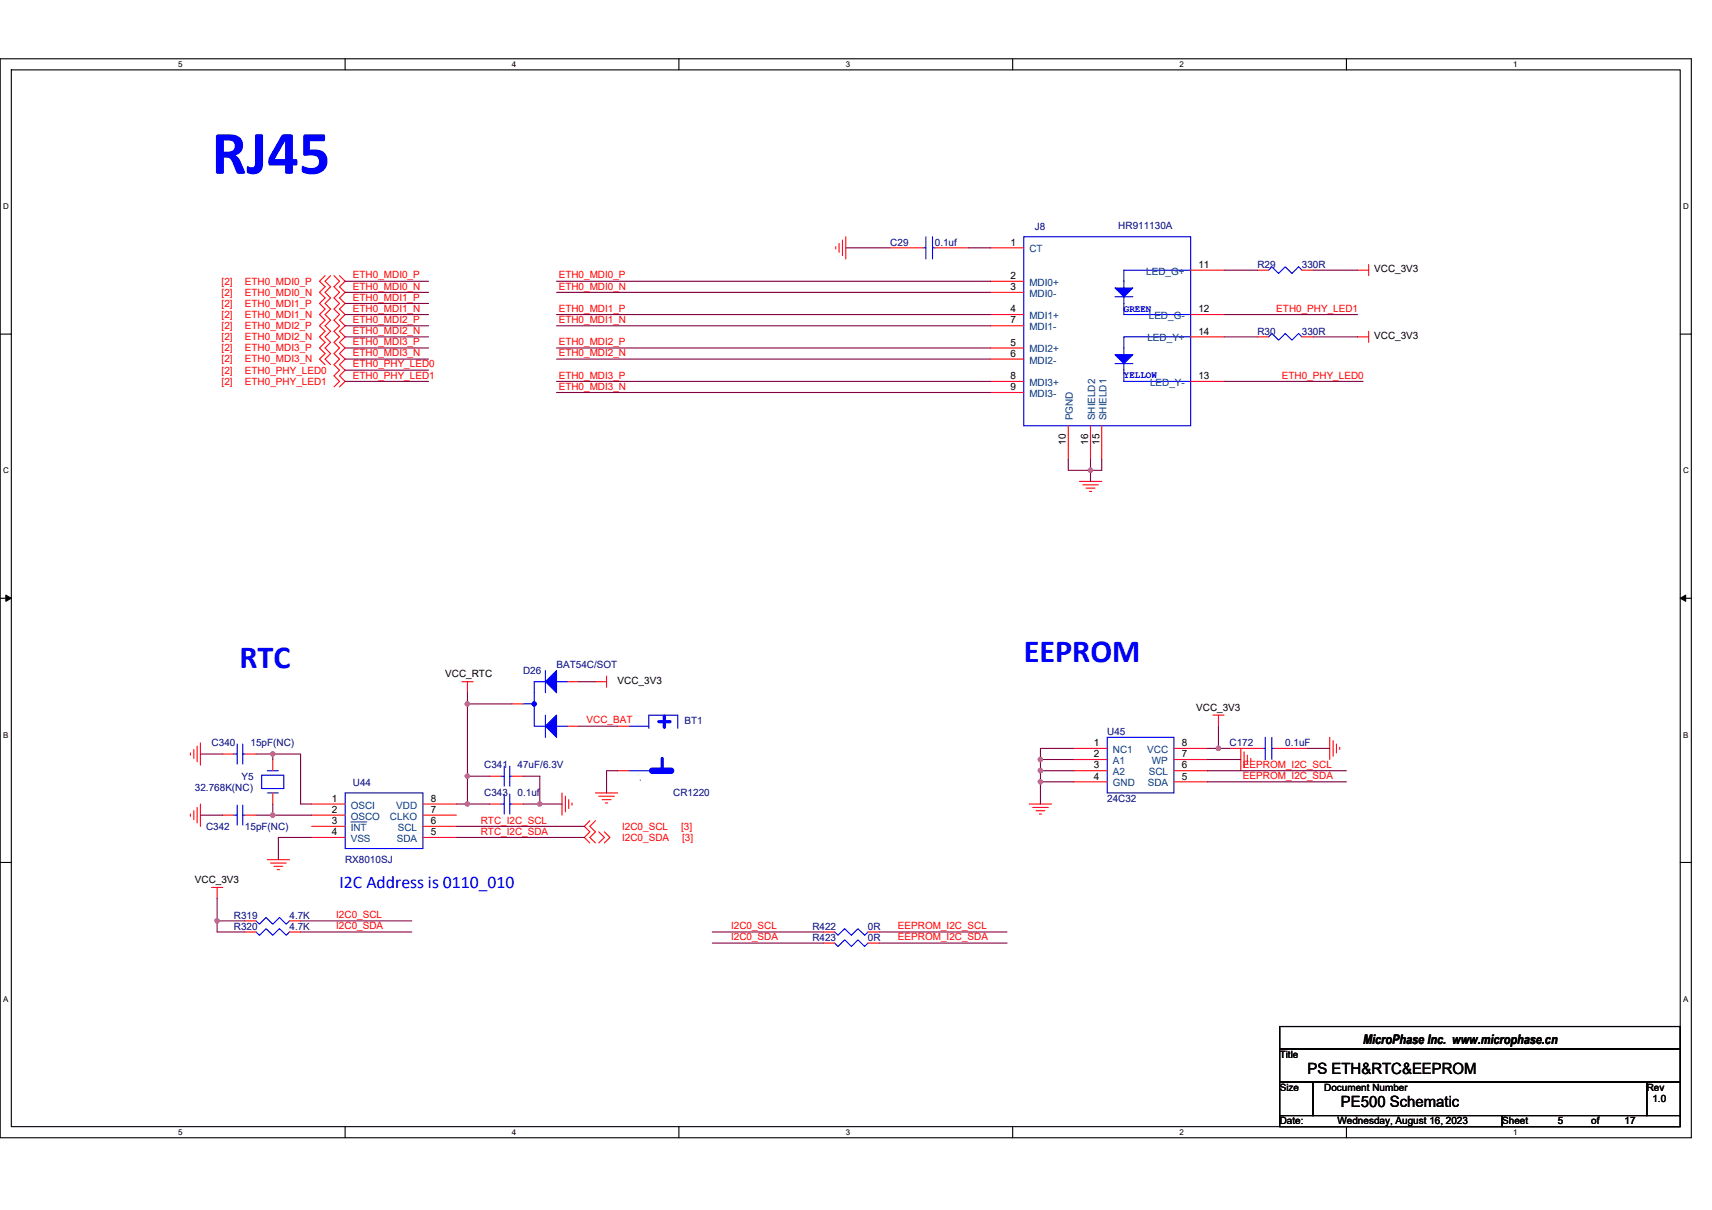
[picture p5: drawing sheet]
<svg xmlns="http://www.w3.org/2000/svg" width="297mm" height="210mm" viewBox="0 0 297 210" stroke-linecap="round" stroke-linejoin="round" font-family="sans-serif">
<path d="M0 10.2h293.5v187.2h-293.5zM2 12.1h289.5v183.4h-289.5z" fill="none" stroke="#000" stroke-width=".19"/>
<g fill="#fff">
<path d="M30.9 10.4h.8v1.6h-.8z"/>
<path d="M30.9 195.7h.8v1.6h-.8z"/>
</g>
<path d="M59.9 10.2v1.9M59.9 195.5v1.9" fill="none" stroke="#000" stroke-width=".19"/>
<g fill="#fff">
<path d="M88.8 10.4h.8v1.6h-.8z"/>
<path d="M88.8 195.7h.8v1.6h-.8z"/>
</g>
<path d="M117.8 10.2v1.9M117.8 195.5v1.9" fill="none" stroke="#000" stroke-width=".19"/>
<g fill="#fff">
<path d="M146.7 10.4h.8v1.6h-.8z"/>
<path d="M146.7 195.7h.8v1.6h-.8z"/>
</g>
<path d="M175.7 10.2v1.9M175.7 195.5v1.9" fill="none" stroke="#000" stroke-width=".19"/>
<g fill="#fff">
<path d="M204.7 10.4h.7v1.6h-.7z"/>
<path d="M204.7 195.7h.7v1.6h-.7z"/>
</g>
<path d="M233.6 10.2v1.9M233.6 195.5v1.9" fill="none" stroke="#000" stroke-width=".19"/>
<g fill="#fff">
<path d="M262.6 10.4h.7v1.6h-.7z"/>
<path d="M262.6 195.7h.7v1.6h-.7z"/>
<path d="M.5 35.1h1v1.5h-1z"/>
<path d="M292 35.1h1v1.5h-1z"/>
<path d="M.5 80.9h1v1.5h-1z"/>
<path d="M292 80.9h1v1.5h-1z"/>
</g>
<path d="M0 58h2M291.5 58h2" fill="none" stroke="#000" stroke-width=".19"/>
<g fill="#fff">
<path d="M.5 126.7h.9v1.6h-.9z"/>
<path d="M292 126.7h.9v1.6h-.9z"/>
</g>
<path d="M0 103.8h2M291.5 103.8h2" fill="none" stroke="#000" stroke-width=".19"/>
<path d="M1 103.3l1 .5-1 .6zM291.5 103.8l1-.5v1.1z" fill="#000" stroke="#000" stroke-width=".17"/>
<g fill="#fff">
<path d="M.5 172.6h.9v1.5h-.9z"/>
<path d="M292 172.6h.9v1.5h-.9z"/>
</g>
<path d="M0 149.7h2M291.5 149.7h2M222 178.1h69.5v3.9h-69.5zM222 182h69.5v5.8h-69.5zM222 187.8h5.8v5.8h-5.8zM222 193.6h38.6v1.9h-38.6zM227.8 187.8h57.9v5.8h-57.9zM260.6 193.6h30.9v1.9h-30.9zM285.7 187.8h5.8v5.8h-5.8z" fill="none" stroke="#000" stroke-width=".19"/>
<g fill="none" stroke="#f00" stroke-width=".19">
<path d="M56.4 47.8l-1 1 1 1-1 .9 1 1-1 1 1 .9-1 1 1 1-1 .9 1 1-1 1 1 .9-1 1 1 1-1 .9 1 1M57.4 47.8l-1 1 1 1-1 .9 1 1-1 1 1 .9-1 1 1 1-1 .9 1 1-1 1 1 .9-1 1 1 1-1 .9 1 1M58 47.8l.9 1-.9 1 .9 .9-.9 1 .9 1-.9 .9 .9 1-.9 1 .9 .9-.9 1 .9 1-.9 .9 .9 1-.9 1 .9 .9-.9 1 .9 .9-.9 1 .9 1-.9 .9M58.9 47.8l1 1-1 1 1 .9-1 1 1 1-1 .9 1 1-1 1 1 .9-1 1 1 1-1 .9 1 1-1 1 1 .9-1 1 1 .9-1 1 1 1-1 .9M145 42.8v.4M145.6 42.2v1.6M146.2 41.7v2.7M146.7 41.1v3.8M154.5 43h5.7M162.2 43h5.8M171.8 43h5.8M171.8 54.6h5.8"/>
<path d="M171.8 56.5h5.8M171.8 50.7h5.8M171.8 48.8h5.8M206.6 46.9h5.8M206.6 54.6h5.8M206.6 58.5h5.8M218.2 58.5h1.9M218.2 46.9h1.9M225.9 58.5h1.9M225.9 46.9h1.9M235.5 58.5h2M235.5 46.9h2"/>
<path d="M237.5 57.5v1.9M237.5 45.9v1.9M171.8 68.1h5.8M171.8 66.2h5.8M171.8 62.3h5.8M171.8 60.4h5.8M185.4 73.9v5.8M189.2 73.9v5.8M191.2 73.9v5.8M206.6 66.2h5.8M187.3 83.5h3.9M187.9 84.1h2.7"/>
<path d="M188.4 84.7h1.6M189 85.3h.4M80.2 118.3h1.9M81.1 118.3v1.9M98.5 118.3h1.9M103.3 118.3h1.9M105.2 117.3v2M33 130.7v.3M33.6 130.1v1.5M34.2 129.5v2.7M34.8 128.9v3.9M34.8 139.5v3.9"/>
<path d="M38.6 130.9h2M42.5 130.9h1.9M47.3 137.6v1.9M47.3 131.8v2M49.3 135.7h.1M54.1 139.5h5.8M73.4 139.5h5.8M85 139.5h1.9M85 134.7h1.9M88.8 122.2h2M88.8 139.5h2M88.8 134.7h2"/>
<path d="M97.5 137.6v3.9M98.1 138.2v2.7M98.5 126h1.9M98.7 138.8v1.5M99.2 139.3v.4M103.3 137.6h3.9M103.9 138.2h2.7M104.5 138.8h1.5M105 139.3h.4M107.2 126h1.9M107.2 133.8h1.9M114.9 124.1h.1"/>
<path d="M114.9 137.4h.1M178.6 139.5h3.9M186.3 129.9h5.8M186.3 131.8h5.8M186.3 133.8h5.8M186.3 135.7h5.8M203.7 129.9h5.8M203.7 135.7h5.8M203.7 133.8h5.8M203.7 131.8h5.8M210.5 124.1h1.9M211.4 124.1v1.9"/>
<path d="M213.3 129.9h5.8M215.3 129.9v3.9M215.9 130.5v2.7M216.4 131v1.6M217 131.6v.4M221.1 129.9h5.8M230.7 128v3.8M231.3 128.5v2.7M231.9 129.1v1.6M232.4 129.7v.4M33 141.3v.4M33.6 140.7v1.5"/>
<path d="M34.2 140.1v2.7M36.7 154h1.9M37.7 154v1.9M38.6 141.5h2M42.5 159.8h1.9M42.5 141.5h1.9M46.4 149.2h3.8M46.9 149.8h2.8M47.5 150.3h1.6M48.1 150.9h.4M50.2 159.8h2M54.1 141.5h5.8"/>
<path d="M54.1 143.4h5.8M54.1 145.3h5.8M73.4 141.5h5.8M73.4 145.3h5.8M73.4 143.4h5.8M102.3 142.4l-.9 1 .9 1-.9 .9 .9 1M103.3 142.4l-1 1 1 1-1 .9 1 1M103.9 144.4l1 .9-1 1M104.9 144.4l.9 .9-.9 1M179.2 140.1h2.7M179.8 140.7h1.5M180.3 141.3h.4"/>
<path d="M42.5 161.7h1.9M50.2 161.7h2M142.9 161.7h1.9M142.9 163.7h1.9M150.6 161.7h1.9M150.6 163.7h1.9"/>
</g>
<g fill="none" stroke="#00f" stroke-width=".19">
<path d="M160.2 43h.5M160.7 41.1v3.8M161.8 41.1v3.8M161.8 43h.4M177.6 41.1h29v32.8h-29zM193.5 51.5h3.1M195 51.5v3.1h11.6M206.6 46.9h-11.6v3.1M206.6 58.5h-11.6v3.1M220.1 58.5l.6-.6 1.1 1.1 1.2-1.1 1.2 1.1 1.1-1.1 .6 .6M220.1 46.9l.6-.6 1.1 1.2 1.2-1.2 1.2 1.2 1.1-1.2 .6 .6M193.5 63.1h3.1"/>
<path d="M195 63.1v3.1h11.6M94.6 118.3h-1.9v3.9M94.6 116.4v3.8M96.6 118.3h1.9M40.6 130.9h.5M41.1 139.7v3.5M41.1 129.1v3.5M42.1 130.9h.4M42.1 139.7v3.5M42.1 129.1v3.5M45.4 134.5h3.9v2.3h-3.9zM46.4 137.6h1.9"/>
<path d="M46.4 133.8h1.9M59.9 137.6h13.5v9.7h-13.5zM86.9 139.5h.6M86.9 134.7h.6M87.5 137.8v3.5M87.5 133v3.4M88.5 137.8v3.5M88.5 133v3.4M88.5 139.5h.3M88.5 134.7h.3M90.8 122.2h1.9M92.7 122.2v3.8h1.9"/>
<path d="M94.6 124.1v3.9M96.6 126h1.9M109.1 133.8h3.5M109.1 126h3.5M111.1 135.4h.1M112.6 126.4v-2.3h5v2.3M192.1 128h11.6v9.6h-11.6zM219.1 129.9h.4M219.5 128v3.8M220.7 128v3.8M220.7 129.9h.4M40.6 141.5h.5"/>
<path d="M42.1 141.5h.4M44.4 159.8l.6 .6 1.2-1.2 1.1 1.2 1.2-1.2 1.2 1.2 .5-.6M44.4 161.7l.6 .6 1.2-1.1 1.1 1.1 1.2-1.1 1.2 1.1 .5-.6M144.8 161.7l.6 .6 1.2-1.1 1.1 1.1 1.2-1.1 1.1 1.1 .6-.6M144.8 163.7l.6 .6 1.2-1.2 1.1 1.2 1.2-1.2 1.1 1.2 .6-.6"/>
</g>
<g fill="#00f" stroke="#00f" stroke-width=".19">
<path d="M94.6 126l2-1.9v3.9z" fill-rule="evenodd"/>
<path d="M94.6 118.3l2-1.9v3.8z" fill-rule="evenodd"/>
<path d="M193.5 61.6h3.1l-1.6 1.5z" fill-rule="evenodd"/>
<path d="M193.5 50h3.1l-1.6 1.5z" fill-rule="evenodd"/>
<circle cx="92.7" cy="122.2" r=".38"/>
</g>
<path d="M60.9 142.6h2.7" fill="none" stroke="#004080" stroke-width=".17"/>
<path d="M114.3 125.2h1.9M114.9 131.6v1.9M115.3 124.3v1.9" fill="none" stroke="#00f" stroke-width=".57"/>
<path d="M113.2 133.8h3.2" fill="none" stroke="#00f" stroke-width="1.1"/>
<g fill="none" stroke="#800040" stroke-width=".19">
<path d="M59.9 50.7h14.5M59.9 56.5h14.5M59.9 54.6h14.5M59.9 52.7h14.5M59.9 48.8h14.5M59.9 58.5h14.5M96.6 54.6h75.2M96.6 48.8h75.2M96.6 50.7h75.2M96.6 56.5h75.2M146.7 43h7.8M168 43h3.8"/>
<path d="M212.4 54.6h23.1M212.4 46.9h5.8M212.4 58.5h5.8M227.8 58.5h7.7M227.8 46.9h7.7M59.9 64.2h14.5M59.9 66.2h14.5M59.9 62.3h14.5M59.9 60.4h14.5M96.6 68.1h75.2M96.6 66.2h75.2M96.6 62.3h75.2"/>
<path d="M96.6 60.4h75.2M185.4 79.7v1.9h3.8M189.2 79.7v1.9M191.2 79.7v1.9h-2M212.4 66.2h24.1M189.2 81.6v1.9M100.4 118.3h2.9M34.8 130.9h3.8M44.4 130.9h2.9M47.3 130.9v.9M47.3 139.5v2M47.3 130.9h4.9v8.6h1.9"/>
<path d="M79.2 139.5h1.9M81.1 134.7v4.8M81.1 120.2v2M81.1 122.2h7.7M81.1 134.7h3.9M81.1 139.5h3.9M81.1 122.2v12.5M90.8 134.7h2.9v4.8h3.8M90.8 139.5h2.9M100.4 126h6.8M107.2 133.8h-2v3.8M180.5 133.8v1.9"/>
<path d="M180.5 133.8h5.8M180.5 135.7v3.8M180.5 131.8h5.8M180.5 135.7h5.8M186.3 129.9h-5.8v3.9M209.5 135.7h24.1M209.5 131.8h5.8M209.5 129.9h1.9M209.5 133.8h24.1M211.4 129.9h1.9M211.4 126v3.9M226.9 129.9h3.8"/>
<path d="M34.8 141.5h3.8M37.7 159.8h4.8M37.7 155.9v3.9M37.7 159.8v1.9h4.8M44.4 141.5h2.9M47.3 141.5h6.8M52.2 159.8h19.3M54.1 145.3h-5.8v3.9M79.2 145.3h22.2M79.2 143.4h22.2M52.2 161.7h19.3M123.6 161.7h19.3"/>
<path d="M123.6 163.7h19.3M152.5 163.7h22.2M152.5 161.7h22.2"/>
</g>
<g fill="#f0f" stroke="#f0f" stroke-width=".19">
<circle cx="189.2" cy="81.6" r=".38"/>
<circle cx="81.1" cy="139.5" r=".38"/>
<circle cx="93.6" cy="139.5" r=".38"/>
<circle cx="81.1" cy="134.7" r=".38"/>
<circle cx="81.1" cy="122.2" r=".38"/>
<circle cx="47.3" cy="141.5" r=".38"/>
<circle cx="47.3" cy="130.8" r=".38"/>
<circle cx="37.7" cy="159.8" r=".38"/>
<circle cx="180.5" cy="131.8" r=".38"/>
<circle cx="211.4" cy="129.9" r=".38"/>
<circle cx="180.5" cy="135.7" r=".38"/>
<circle cx="180.5" cy="133.7" r=".38"/>
</g>
<text font-size="10.8" fill="#00f" x="36.7" y="30.1">RJ45</text>
<g font-size="5.6" fill="#00f">
<text x="41.5" y="115.9">RTC</text>
<text x="177.6" y="114.9">EEPROM</text>
</g>
<text font-size="3.1" fill="#00f" x="58.9" y="154">I2C Address is 0110_010</text>
<g font-size="2.7">
<text x="226.9" y="186.3">PS ETH&amp;RTC&amp;EEPROM</text>
<text x="232.6" y="192.1">PE500 Schematic</text>
</g>
<text font-size="2.3" x="236.5" y="181.1">MicroPhase Inc. www.microphase.cn</text>
<g font-size="1.7" fill="#000080">
<text x="179.6" y="39.9">J8</text>
<text x="194" y="39.7">HR911130A</text>
<text x="154.5" y="42.6">C29</text>
<text x="162.2" y="42.6">0.1uf</text>
<text x="218.2" y="46.5">R29</text>
<text x="225.9" y="46.5">330R</text>
<text x="218.2" y="58.1">R30</text>
<text x="225.9" y="58.1">330R</text>
<text x="90.8" y="116.9">D26</text>
<text x="96.6" y="116">BAT54C/SOT</text>
<text x="118.8" y="125.6">BT1</text>
<text x="36.7" y="129.5">C340</text>
<text x="43.5" y="129.5">15pF(NC)</text>
<text x="192.1" y="127.6">U45</text>
<text x="213.3" y="129.5">C172</text>
<text x="223" y="129.5">0.1uF</text>
<text x="33.8" y="137.2">32.768K(NC)</text>
<text x="41.9" y="135.3">Y5</text>
<text x="61.2" y="136.4">U44</text>
<text x="84" y="133.3">C341</text>
<text x="89.8" y="133.3">47uF/6.3V</text>
<text x="35.7" y="144">C342</text>
<text x="42.5" y="144">15pF(NC)</text>
<text x="84" y="138.2">C343</text>
<text x="89.8" y="138.2">0.1uf</text>
<text x="116.8" y="138.2">CR1220</text>
<text x="192.1" y="139.1">24C32</text>
<text x="59.9" y="149.8">RX8010SJ</text>
<text x="40.6" y="159.4">R319</text>
<text x="40.6" y="161.4">R320</text>
<text x="50.2" y="159.4">4.7K</text>
<text x="50.2" y="161.4">4.7K</text>
<text x="140.9" y="161.4">R422</text>
<text x="150.6" y="161.4">0R</text>
<text x="140.9" y="163.3">R423</text>
<text x="150.6" y="163.3">0R</text>
</g>
<g font-size="1.7">
<text x="175.3" y="42.6">1</text>
<text x="207.9" y="46.5">11</text>
<text x="238.4" y="47.3">VCC_3V3</text>
<text x="175.3" y="50.3">3</text>
<text x="175.3" y="48.4">2</text>
<text x="175.3" y="60">5</text>
<text x="175.3" y="54.2">4</text>
<text x="175.3" y="56.1">7</text>
<text x="207.9" y="54.2">12</text>
<text x="207.9" y="58.1">14</text>
<text x="238.4" y="58.8">VCC_3V3</text>
<text x="175.3" y="65.8">8</text>
<text x="175.3" y="61.9">6</text>
<text x="207.9" y="65.8">13</text>
<text x="175.3" y="67.7">9</text>
<text x="185" y="77.2" transform="rotate(-90 185 77.2)">10</text>
<text x="188.8" y="77.2" transform="rotate(-90 188.8 77.2)">16</text>
<text x="190.8" y="77.2" transform="rotate(-90 190.8 77.2)">15</text>
<text x="77.3" y="117.5">VCC_RTC</text>
<text x="107.2" y="118.7">VCC_3V3</text>
<text x="207.6" y="123.3">VCC_3V3</text>
<text x="189.8" y="129.5">1</text>
<text x="189.8" y="131.4">2</text>
<text x="205" y="131.4">7</text>
<text x="205" y="129.5">8</text>
<text x="189.8" y="133.4">3</text>
<text x="189.8" y="135.3">4</text>
<text x="205" y="135.3">5</text>
<text x="205" y="133.4">6</text>
<text x="57.5" y="143">3</text>
<text x="57.5" y="141.1">2</text>
<text x="57.5" y="139.1">1</text>
<text x="74.7" y="141.1">7</text>
<text x="74.7" y="143">6</text>
<text x="74.7" y="139.1">8</text>
<text x="57.5" y="144.9">4</text>
<text x="74.7" y="144.9">5</text>
<text x="33.8" y="153.2">VCC_3V3</text>
<text x="222" y="183.6">Title</text>
<text x="222" y="189.3">Size</text>
<text x="229.8" y="189.3">Document Number</text>
<text x="285.7" y="189.3">Rev</text>
<text x="286.7" y="191.3">1.0</text>
<text x="222" y="195.1">Date:</text>
<text x="232.1" y="195.1">Wednesday, August 16, 2023</text>
<text x="260.6" y="195.1">Sheet</text>
<text x="270.3" y="195.1">5</text>
<text x="276.1" y="195.1">of</text>
<text x="281.9" y="195.1">17</text>
</g>
<g font-size="1.7" fill="#004080">
<text x="178.6" y="43.8">CT</text>
<text x="198.9" y="47.7">LED_G+</text>
<text x="178.6" y="51.5">MDI0-</text>
<text x="178.6" y="49.6">MDI0+</text>
<text x="178.6" y="55.4">MDI1+</text>
<text x="178.6" y="57.3">MDI1-</text>
<text x="199.1" y="59.2">LED_Y+</text>
<text x="199.3" y="55.4">LED_G-</text>
<text x="178.6" y="63.1">MDI2-</text>
<text x="178.6" y="61.2">MDI2+</text>
<text x="178.6" y="68.9">MDI3-</text>
<text x="178.6" y="67">MDI3+</text>
<text x="199.5" y="67">LED_Y-</text>
<text x="186.2" y="72.9" transform="rotate(-90 186.2 72.9)">PGND</text>
<text x="190" y="72.9" transform="rotate(-90 190 72.9)">SHIELD2</text>
<text x="192" y="72.9" transform="rotate(-90 192 72.9)">SHIELD1</text>
<text x="193.1" y="130.7">NC1</text>
<text x="199" y="130.7">VCC</text>
<text x="193.1" y="132.6">A1</text>
<text x="193.1" y="134.5">A2</text>
<text x="193.1" y="136.5">GND</text>
<text x="199.1" y="136.5">SDA</text>
<text x="199.3" y="134.5">SCL</text>
<text x="199.8" y="132.6">WP</text>
<text x="60.9" y="142.2">OSCO</text>
<text x="60.9" y="140.3">OSCI</text>
<text x="67.7" y="142.2">CLKO</text>
<text x="68.7" y="140.3">VDD</text>
<text x="60.9" y="144.2">INT</text>
<text x="60.9" y="146.1">VSS</text>
<text x="68.8" y="146.1">SDA</text>
<text x="69" y="144.2">SCL</text>
</g>
<g font-size="1.7" fill="#f00">
<text x="38.5" y="53.3">[2]</text>
<text x="38.5" y="51.3">[2]</text>
<text x="38.5" y="49.4">[2]</text>
<text x="42.5" y="53.3">ETH0_MDI1_P</text>
<text x="42.5" y="51.3">ETH0_MDI0_N</text>
<text x="42.5" y="49.4">ETH0_MDI0_P</text>
<text x="61.2" y="50.2">ETH0_MDI0_N</text>
<text x="61.2" y="52.2">ETH0_MDI1_P</text>
<text x="61.2" y="48.3">ETH0_MDI0_P</text>
<text x="96.9" y="48.3">ETH0_MDI0_P</text>
<text x="96.9" y="50.2">ETH0_MDI0_N</text>
<text x="38.5" y="57.1">[2]</text>
<text x="38.5" y="55.2">[2]</text>
<text x="38.5" y="59">[2]</text>
<text x="42.5" y="57.1">ETH0_MDI2_P</text>
<text x="42.5" y="55.2">ETH0_MDI1_N</text>
<text x="42.5" y="59">ETH0_MDI2_N</text>
<text x="61.2" y="56">ETH0_MDI2_P</text>
<text x="61.2" y="54.1">ETH0_MDI1_N</text>
<text x="61.2" y="59.9">ETH0_MDI3_P</text>
<text x="61.2" y="58">ETH0_MDI2_N</text>
<text x="96.9" y="54.1">ETH0_MDI1_P</text>
<text x="96.9" y="56">ETH0_MDI1_N</text>
<text x="96.9" y="59.9">ETH0_MDI2_P</text>
<text x="221.4" y="54.1">ETH0_PHY_LED1</text>
<text x="38.5" y="64.8">[2]</text>
<text x="38.5" y="61">[2]</text>
<text x="38.5" y="62.9">[2]</text>
<text x="42.5" y="64.8">ETH0_PHY_LED0</text>
<text x="42.5" y="61">ETH0_MDI3_P</text>
<text x="42.5" y="62.9">ETH0_MDI3_N</text>
<text x="61.2" y="63.8">ETH0_PHY_LED0</text>
<text x="61.2" y="65.7">ETH0_PHY_LED1</text>
<text x="61.2" y="61.8">ETH0_MDI3_N</text>
<text x="96.9" y="65.7">ETH0_MDI3_P</text>
<text x="96.9" y="61.8">ETH0_MDI2_N</text>
<text x="222.4" y="65.7">ETH0_PHY_LED0</text>
<text x="38.5" y="66.8">[2]</text>
<text x="42.5" y="66.8">ETH0_PHY_LED1</text>
<text x="96.9" y="67.6">ETH0_MDI3_N</text>
<text x="101.8" y="125.5">VCC_BAT</text>
<text x="215.7" y="135.2">EEPROM_I2C_SDA</text>
<text x="215.7" y="133.3">EEPROM_I2C_SCL</text>
<text x="83.4" y="142.9">RTC_I2C_SCL</text>
<text x="107.9" y="144">I2C0_SCL</text>
<text x="118.2" y="144">[3]</text>
<text x="83.4" y="144.8">RTC_I2C_SDA</text>
<text x="107.9" y="145.9">I2C0_SDA</text>
<text x="118.4" y="145.9">[3]</text>
<text x="58.3" y="161.2">I2C0_SDA</text>
<text x="58.3" y="159.3">I2C0_SCL</text>
<text x="126.8" y="161.2">I2C0_SCL</text>
<text x="155.8" y="161.2">EEPROM_I2C_SCL</text>
<text x="126.8" y="163.2">I2C0_SDA</text>
<text x="155.8" y="163.2">EEPROM_I2C_SDA</text>
</g>
<g font-size="1.7" fill="#00f">
<text x="195" y="54.1">GREEN</text>
<text x="195" y="65.7">YELLOW</text>
</g>
<g font-size="1.4">
<text x="30.9" y="11.7">5</text>
<text x="88.8" y="11.7">4</text>
<text x="146.7" y="11.7">3</text>
<text x="204.7" y="11.7">2</text>
<text x="262.6" y="11.7">1</text>
<text x=".5" y="36.3">D</text>
<text x="292" y="36.3">D</text>
<text x=".5" y="82.1">C</text>
<text x="292" y="82.1">C</text>
<text x=".5" y="128">B</text>
<text x="292" y="128">B</text>
<text x=".5" y="173.8">A</text>
<text x="292" y="173.8">A</text>
<text x="30.9" y="197">5</text>
<text x="88.8" y="197">4</text>
<text x="146.7" y="197">3</text>
<text x="204.7" y="197">2</text>
<text x="262.6" y="197">1</text>
</g>
</svg>
